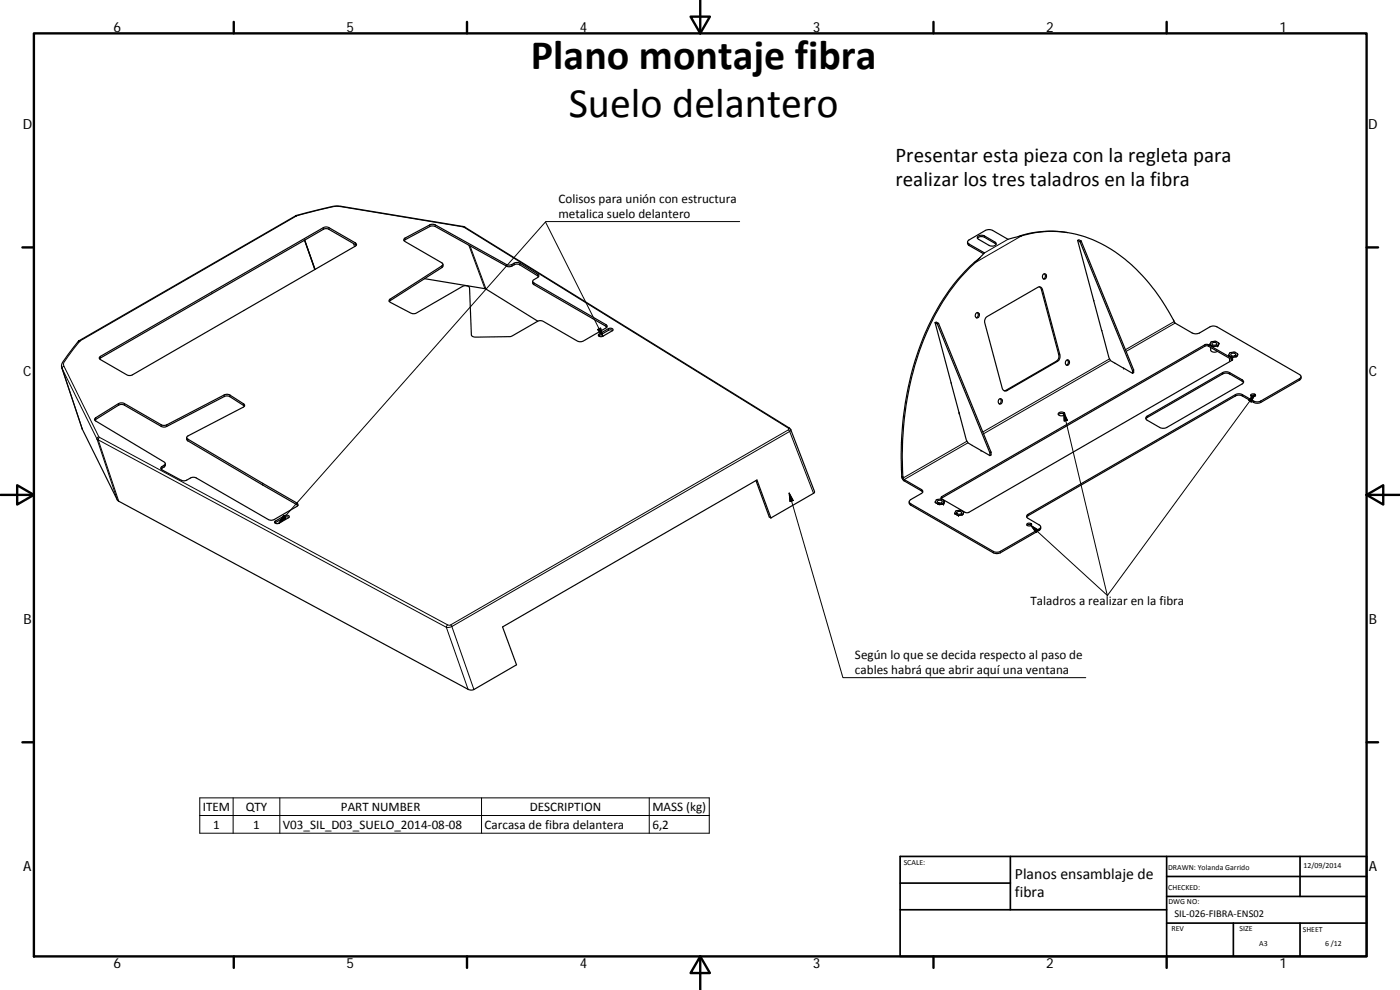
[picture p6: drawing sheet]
<svg xmlns="http://www.w3.org/2000/svg" width="420mm" height="297mm" viewBox="0 0 420 297" stroke-linecap="round" stroke-linejoin="round" font-family="sans-serif">
<g fill="none" stroke="#000" stroke-width=".36">
<path d="M88.7 64.7l.3 .1M88.7 64.7l8.3-2.1 4.4-.8 37.8 6.2 97.7 60.4 .4 .5 7.1 18.8-13 7.7M88.7 64.7l-65 37.6M91.4 72.1l3.1 8.8zM106.9 73.6l-8.4-4.9h-1.3l-67.3 39M121.3 72.2l7.9-4.3 1-.1 21.8 12a2.01 2.01 0 0 0 2.3-.4l.6-.2 .9 .2 5.8 3.6M121.3 71.7l7.9-4.3h1.2l21.6 12a2.11 2.11 0 0 0 2.3-.4l.6-.2 1.1 .2 5.6 3.4 .1 .6-1.7 1.1-.1 .2 .1 .5 21.9 12.6 .3 .4-.1 .3-7.5 4.4-1.3-.1-10.3-6-.7-.2-1 .2-8 4.6-11.1 .1-.7-.6-.6-14.1a1.47 1.47 0 0 0-2.1-.5l-14.2 8.2-1.3-.1-6.3-3.4-.3-.4 .4-.4 15.5-10 .3-.4-.2-.5-11.2-6.4-.3-.4zM132.9 79.3v.6l-.3 .4-15.8 10.2M290.4 72.6v.6l.4 .4 4.4 2.5M292.4 78.7l.3 .1M292.4 78.7a65.9 65.9 0 0 0-18.5 31.8 99.7 99.7 0 0 0-3.3 32.5M292.7 78.8a66.3 66.3 0 0 0-18.4 31.8 96.5 96.5 0 0 0-3.2 33l5.4 3.3a.65 .65 0 0 1 .4 .6 .65 .65 0 0 1-.4 .6l-3.2 1.8a.66 .66 0 0 0-.4 .6 .66 .66 0 0 0 .4 .7l24.8 14.2a2.33 2.33 0 0 0 2.1 0l11.7-6.7a.63 .63 0 0 0 .4-.6 .63 .63 0 0 0-.4-.6l-3.4-2a.63 .63 0 0 1-.4-.6 .63 .63 0 0 1 .4-.6l62.3-35.9a2.29 2.29 0 0 1 2.1 0l3.3 1.9a2.38 2.38 0 0 0 2.2 0l11.6-6.7a.64 .64 0 0 0 .5-.6 .64 .64 0 0 0-.5-.6l-24.8-14.3a2.29 2.29 0 0 0-2.1 0l-3.2 1.8a2.38 2.38 0 0 1-2.1 0l-5.1-3-.5-.8"/>
<path d="M293.3 71.5a1.69 1.69 0 0 1 2.1-.3l3.5 2.1M293.4 71a1.79 1.79 0 0 1 2-.2l3.2 1.8a.67 .67 0 0 1 .3 .9 .67 .67 0 0 1-.9 .3l-1.1-.2-3.2-1.8-.3-.3zM294.2 77.2l-1.8 1.5M306.2 70.7l.3 .1M306.2 70.7l-.7 .3M306.5 70.8l-4 1-4.6-2.7a2.38 2.38 0 0 0-2.1 0l-5 2.9a.64 .64 0 0 0-.4 .6 .64 .64 0 0 0 .4 .6l4.7 2.7-2.8 2.9M306.5 70.8a33.1 33.1 0 0 1 31.1 7 59 59 0 0 1 14.6 18.3M320.4 69.8a30.5 30.5 0 0 0-14.2 .9M323.4 72.1l4.8 18.2M323.4 72.1l.4-.2 .7 .4M323.4 72.1l.7 .4M324.1 72.5l15.8 38.7"/>
<path d="M324.5 72.3l15.7 38.7M324.5 72.3l-.4 .2M127.4 83.6l18.3 3.1 15.7 9.7M159.9 84.4v.6l.3 .4 21.9 12.7M183.9 99.2l-.7-.2-.6 .1-2.9 1.7M280.6 96.8l4.9 18.2M280.6 96.8l.7 .4M280.6 96.8l.4-.2 .7 .4M281.3 97.2l15.8 38.7M281.7 97l15.7 38.7M281.7 97l-.4 .2M293 94a.73 .73 0 0 1 1 .3 .73 .73 0 0 1-.5 1 .74 .74 0 0 1-.9-.4 .74 .74 0 0 1 .4-.9z"/>
<path d="M293.3 93.8a.97 .97 0 0 1-.3 1.6M295.9 95.3l15.6-9.1a.93 .93 0 0 1 1.4 .7l5.2 19.5a1.75 1.75 0 0 1-.7 2l-15.2 8.8a.97 .97 0 0 1-1.4-.8l-5.2-19.5-.1-.8zM311.9 86l.6 .7 5.2 19.7a1.75 1.75 0 0 1-.6 2l-15.7 8.9M313.1 82.3a.75 .75 0 0 1 1 .6 .75 .75 0 0 1-.8 .9 .86 .86 0 0 1-.2-1.5zM313.4 82.1a.93 .93 0 0 1-.3 1.6M328.2 90.1l2.4 9.1M330.6 99.1l2.2 8.2 .5 .9 1.3 .8M330.6 99.2h.1M352.2 96.1h.1M23.7 102.3l-4.7 6.1-.4 .7-.1 .9 6.2 18.8 10.8 21.5 105.2 56.6 .9 .2 .6-.2 12.8-7.4-4.2-11.4 76.4-44.1 4.2 11.4M23.7 102.3h.3M30 107l67.2-38.8h1.3l8.1 4.7 .4 .4-.4 .6-67.1 38.7-.7 .1-.8-.2-7.9-4.6-.3-.4z"/>
<path d="M179.7 100.3l2.9-1.7a.75 .75 0 0 1 .8-.2 .75 .75 0 0 1 .5 .8l-3 1.7a.72 .72 0 0 1-.8 .2 .72 .72 0 0 1-.4-.8zM285.4 114.9l2.5 9M299.8 119.8a.72 .72 0 0 1 1 .7 .72 .72 0 0 1-1 .6l-.2-.8zM300.2 119.6a.93 .93 0 0 1-.3 1.6M320 108.1a.75 .75 0 0 1 1 .4 .75 .75 0 0 1-.5 1 .76 .76 0 0 1-.8-.4 .76 .76 0 0 1 .3-1zM320.3 108a.9 .9 0 0 1-.2 1.5M334.6 108.9l5.3 3.1M339.9 111.2v.8M340.2 111l-.3 .2M340.2 111v.8l-.3 .2M363.1 103.3l.5-.8a1.82 1.82 0 0 1 2.1 .4l-.2 .8M363.1 103.3l.1 .1"/>
<path d="M363.2 103.4l.7 .5M363.3 104.2v.8a1.37 1.37 0 0 0 2 .4M363.8 103a.69 .69 0 0 1 .8-.3 .69 .69 0 0 1 .5 .7 .75 .75 0 0 1-.8 .2 .75 .75 0 0 1-.5-.6zM363.9 103.9h.4M363.9 103.9h.1M363.9 103.9h.3M364.1 103.9h.1M364.3 103.9h-.1M365.3 103.8l-1 .1M365.5 103.7l-.2 .1M368.8 106.5l.1 .2M368.8 106.5v.2"/>
<path d="M368.8 106.7h.1M368.9 106.7l.7 .4M369 107.5l.1 1M369.4 106.2a.74 .74 0 0 1 .8-.3 .74 .74 0 0 1 .6 .7l-.2 .1a.73 .73 0 0 1-.7 .2 .73 .73 0 0 1-.5-.7zM369.6 107.1l.3 .1M369.6 107.1v.1M369.6 107.2h.3M369.7 107.2h.1M369.9 108l-7.4-4.2h-.8l-79.2 45.7M371 107l-1.1 .2M371 107h.1M371.2 106.9l-.2 .1"/>
<path d="M371.2 106.9h.1M371.4 106.3v-.2a1.98 1.98 0 0 0-2.3-.3l-.3 .7M371.4 106.3l-.2 .6M373.2 114.8l-.4-.4-3.8-2.2a2.29 2.29 0 0 0-2.1 0l-23 13.5M375.4 118.8l.4-.2 .9 .2M375.4 118.4l.1-.1a.68 .68 0 0 1 .8-.2 .68 .68 0 0 1 .4 .8 .74 .74 0 0 1-.8 .2 .74 .74 0 0 1-.5-.7zM390.5 113l-.1 .6-.4 .4-11.6 6.8a2.38 2.38 0 0 1-2.2 0l-3.3-2a2.29 2.29 0 0 0-2.1 0l-62.7 36.3M28.6 125.5l7-4.4 1.1-.2 11.7 6.5 1.2 .2 17.9-9.2h1.3l4.6 3.1v.3l-.4 .4-16.6 8.6a.51 .51 0 0 0-.4 .5 .51 .51 0 0 0 .4 .5l32.7 19.1 .3 .3v.5l-7.1 4.2-.8 .2-.7-.1-22.1-12.7-1.1-.1-1.8 1-1 .1-6.2-3.3a.53 .53 0 0 1-.4-.5 .53 .53 0 0 1 .4-.5l.9-.7v-.4l-.2-.3-20.6-12.3-.3-.4zM49.6 139.1l-.1 .8-1.2 .8M56 131.3l.2 .9 33.2 19.5M73.3 121.9l-4.3-2.9-1.2-.2-17.8 9.2-.9 .1-12-6.6-.9-.2-.6 .3-7.1 4.5M287.8 123.8l2.2 8.3 .5 .8 1.3 .8"/>
<path d="M291.8 133.6l5.3 3.1M297.1 135.9v.8M297.4 135.7l-.3 .2M297.4 135.7v.8l-.3 .2M317.6 124.4a1.35 1.35 0 0 1 1.9 0M317.7 124a1.12 1.12 0 0 1 1.9 .3 1.16 1.16 0 0 1-2-.2zM344.1 125l22.8-13.2a2.29 2.29 0 0 1 2.1 0l3.8 2.2a.66 .66 0 0 1 .4 .6 .66 .66 0 0 1-.4 .6l-22.6 13a2.38 2.38 0 0 1-2.2 0l-3.9-2.2-.2-.5zM82.5 156.4l3-1.7a.74 .74 0 0 1 .8-.2 .74 .74 0 0 1 .4 .8l-3 1.7a.83 .83 0 0 1-1.3-.5zM86.7 155.3l-1.1-.2-3.1 1.8M226.9 144.2l4 10.9 .5 .3M270.6 143h.4M270.6 143l.6 1.2 5.7 3.5"/>
<path d="M270.6 143h.1M272.9 150.5v.6l.4 .5 24.8 14.3a2.33 2.33 0 0 0 2.1 0l11.7-6.8 .3-.3 .1-.7M280.7 150.6l.1 .2M280.7 150.6h.1M280.8 150.8h.1M280.8 150.8l.7 .5M281.3 150.4a.88 .88 0 0 1 1.5 .2 .81 .81 0 0 1-.8 .4 .81 .81 0 0 1-.7-.6zM281.5 151.2v.1M281.5 151.3h.3M281.5 151.2l.3 .1M281.8 151.3h.1M281.8 151.3v.1"/>
<path d="M282.6 149l79-45.6h1.1l7.2 4.3v.4l-79.3 45.7h-.8l-7.2-4.2-.2-.2zM282.9 151.2h.1M282.9 151.1l-1.1 .2M282.9 151.2l-1.1 .2M283 151.1l-.1 .1M283 151.1v.1M283.1 151l-.2 .1M283.4 150.4h.1M283.4 150.4l-.1-.2a1.92 1.92 0 0 0-2.2-.2l-.4 .6M283.4 150.4l-.3 .6M283.4 150.4l-.2 .8-1.5 .1M286.5 154l.1 .1"/>
<path d="M286.6 154.1l.8 .5M287.1 153.7a.77 .77 0 0 1 .9-.3 .77 .77 0 0 1 .6 .7 .83 .83 0 0 1-1.5-.4zM287.4 154.6h.3M287.4 154.6h.1M287.5 154.6h.1M288.7 154.5l-1 .1M288.7 154.5h.1M288.9 154.3v.1M288.9 154.3l-.2 .2M288.9 154.4l-.2 .1M289.2 153.8l-.1-.2a1.85 1.85 0 0 0-2.2-.3l-.4 .7M289.2 153.8l-.3 .6"/>
<path d="M289.2 153.8l-.3 .5M308.2 157.2l.1-.1a.77 .77 0 0 1 1.3 .4l-.1 .1a.75 .75 0 0 1-.8 .2 .75 .75 0 0 1-.5-.6zM308.2 157.6a1.07 1.07 0 0 1 1.4 0"/>
</g>
<g fill="none" stroke="#000" stroke-width=".3">
<path d="M88.7 64.7l.3 .1-65 37.5-2.2 2.8a12.9 12.9 0 0 0-2.7 4l.1 .8 10.5 21.3 105 56.4h.4l101.5-58.6 .4 .5 7.1 18.5M88.9 64.7l.1 .1-.1-.1M91.4 72l3.2 8.8M97 68.3v.5M98.7 68.3v.5M102.2 62l-2.6 .1-10.6 2.7M102.3 61.9l36.5 6.2M106.1 73l.3 1M106.6 72.9v.5M121.5 71.4v.5M129 67.5v.5M130.6 67.5v.5"/>
<path d="M132.6 79.8v.5M138.9 67.9l.3 .2M139.5 68.1h-.3l97.4 60.4M140.7 73.6l4.8 13M141.1 73.8l4.8 12.9M152 79.4v.4M153.6 79.4v.4M154.3 79v.4M156 79v.5M163.7 66.6l17.2 34.3M222 66.5h-58.2l-80.1 90.5M290.8 73.2v.4"/>
<path d="M295.4 70.8v.4M298.6 72.6v.4M302.5 71.8l-7 4.1M306.5 70.8l-13.8 8M117.1 89.8v.4M160.2 84.9v.5M161.4 82.3v.5M179.4 98.9l.8-.5 .7 2.5zM181.9 97.4v.5M182.6 98.6v.5M312.5 86.9h.4M352.4 96.5l-14.6 8.4"/>
<path d="M352.7 96.9l-14.7 8.5M18.6 110.4l10.5 21.3M19.2 109.9l-.5 .3v.4l6 18.2M23.5 102.4l.5-.1zM23.7 102.3h.3M30.1 106.9v.5M67.3 118.5v.5M69 118.5v.5M179.8 100.2v.5M301.8 117.1l.4 .1M317.1 108.4h.3M317.7 106.4h.4"/>
<path d="M333 107.7l-38 21.9M333.3 108.1l-38.1 22.1M337.2 110.5h.1M361.6 103.4v.5M362.7 103.4v.5M366.9 111.8v.4M369 111.8v.4M369.7 107.5v.4M370.8 118.4v.4M372.8 114v.4M372.9 118.4v.4M376.6 118.3l-44.2 60.3"/>
<path d="M390 113.6v.4M28.7 125.3v.6M29.1 131.7l.4 .3M29.1 131.7l6.1 18.3M29.5 132l104.5 56.2M29.5 132l6.1 18.4M29.7 131.1l-.5 .2-.1 .4M29.9 131.2l-.4 .8M35.6 121.1v.5M37.3 121.1v.5M48.4 127.4v.5M48.6 140v.5"/>
<path d="M49.3 139.6v.5M50 127.5v.5M56.4 131.8v.5M73.1 121.2v.5M236.9 128.4l-.3 .1 .2 .2-.2 .3M237.3 128.9l-.3 .6-101.4 58.5M290.2 132.4l-19.2 11h-.3M290.5 132.9l-19.1 11v.4M294.4 135.2h.1M319.3 123.8l13 54.9M319.3 123.8l1 2.3-.9 .2zM344.3 124.9v.4"/>
<path d="M374.7 120l1.9-1.7-1.1 2.3zM376.2 120.3v.5M378.4 120.3v.5M78.8 145v.5M82.6 156.3v.5M85.1 154.8l.7 .6-2.1 1.6zM85.5 154.7v.5M89.1 150.9v.5M236.8 147.9l16.2 55.4h72.8M236.8 147.9l1.3 2.3-1 .3zM273.3 151.2v.4M276.5 146.9v.4"/>
<path d="M282.6 149v.5M283.3 150.5l.1 .1M283.4 150.6h.1M283.4 150.6l-.3 .6M308.5 154.3v.4M309.4 157.7l23 21M309.4 157.7l2.2 1.3-.7 .8zM311.9 158.7v.4M298.1 165.4v.5M300.2 165.4v.5M134 188.2l6.5 18.6M134.4 187.5l-.4 .7"/>
<path d="M135.2 187.5l.4 .5M135.6 188l-1.6 .2M135.6 188l6.6 18.9M60 239.4h152.9v10.6h-152.9zM70 239.4v10.6M84 239.4v10.6M144.5 239.4v10.6M194.8 239.4v10.6M60 244.7h152.9"/>
</g>
<g fill="#000">
<circle cx="23.5" cy="102.4" r=".18"/>
<circle cx="23.7" cy="102.3" r=".18"/>
<circle cx="363.2" cy="103.4" r=".18"/>
<circle cx="365.4" cy="103.8" r=".18"/>
<circle cx="365.5" cy="103.7" r=".18"/>
<circle cx="365.8" cy="103" r=".18"/>
<circle cx="368.9" cy="106.7" r=".18"/>
<circle cx="369.7" cy="107.2" r=".18"/>
<circle cx="369.9" cy="107.2" r=".18"/>
<circle cx="371.4" cy="106.3" r=".18"/>
<circle cx="287.9" cy="123.9" r=".18"/>
<circle cx="283.1" cy="151" r=".18"/>
<circle cx="283.2" cy="151.2" r=".18"/>
<circle cx="283.3" cy="150.8" r=".18"/>
<circle cx="287.7" cy="154.6" r=".18"/>
</g>
<g fill="none" stroke="#000" stroke-width=".71">
<path d="M10.2 10h399.9v277h-399.9zM70.2 6.6v3.4M140.2 6.6v3.4M207.3 5h5.8l-2.9 5zM210.2 0v10M280.2 6.6v3.4M350.1 6.6v3.4M6.7 74.2h3.5M410.1 74.2h3.5M.2 148.5h10M5.2 145.6l5 2.9-5 2.9zM410.1 148.5l5-2.9v5.8z"/>
<path d="M410.1 148.5h10M6.7 222.7h3.5M410.1 222.7h3.5M70.2 287v3.4M140.2 287v3.4M210.2 287l2.9 5h-5.8zM210.2 287v10M280.2 287v3.4M350.1 287v3.4"/>
</g>
<path d="M270.1 257h140v30h-140zM303.2 257v16M350.1 257v30M390.2 257v12M270.1 265h33.1M270.1 273h80M350.1 277h60M350.1 269h60M350.1 263h60M370.2 277v10M390.2 277v10" fill="none" stroke="#000" stroke-width=".51"/>
<path d="M179.4 98.9l.8-.5 .7 2.5zM319.3 123.8l1 2.3-.9 .2zM374.7 120l1.9-1.7-1.1 2.3zM85.1 154.8l.7 .6-2.1 1.6zM236.8 147.9l1.3 2.3-1 .3zM309.4 157.7l2.2 1.3-.7 .8z" fill="#000" stroke="#000" stroke-width=".3"/>
<g font-size="12.6">
<text x="159.4" y="20.7">Plano montaje fibra</text>
<text x="170.7" y="35.1">Suelo delantero</text>
</g>
<g font-size="6.3">
<text x="268.7" y="48.5">Presentar esta pieza con la regleta para</text>
<text x="268.7" y="55.7">realizar los tres taladros en la fibra</text>
</g>
<g font-size="4.7">
<text x="304.6" y="263.9">Planos ensamblaje de</text>
<text x="304.6" y="269.3">fibra</text>
</g>
<g font-size="4.2">
<text x="34" y="9.6">6</text>
<text x="104" y="9.6">5</text>
<text x="174" y="9.6">4</text>
<text x="244" y="9.6">3</text>
<text x="314" y="9.6">2</text>
<text x="384" y="9.6">1</text>
<text x="6.8" y="38.7">D</text>
<text x="410.6" y="38.7">D</text>
<text x="7" y="112.9">C</text>
<text x="410.8" y="112.9">C</text>
<text x="7" y="187.1">B</text>
<text x="410.8" y="187.1">B</text>
<text x="7" y="261.3">A</text>
<text x="410.8" y="261.3">A</text>
<text x="34" y="290.4">6</text>
<text x="104" y="290.4">5</text>
<text x="174" y="290.4">4</text>
<text x="244" y="290.4">3</text>
<text x="314" y="290.4">2</text>
<text x="384" y="290.4">1</text>
</g>
<g font-size="3.9">
<text x="167.6" y="65.4">metalica suelo delantero</text>
<text x="167.6" y="61">Colisos para unión con estructura</text>
<text x="309.3" y="181.4">Taladros a realizar en la fibra</text>
<text x="256.6" y="197.7">Según lo que se decida respecto al paso de</text>
<text x="256.6" y="202.2">cables habrá que abrir aquí una ventana</text>
<text x="60.9" y="243.3">ITEM</text>
<text x="73.8" y="243.3">QTY</text>
<text x="102.3" y="243.3">PART NUMBER</text>
<text x="159" y="243.3">DESCRIPTION</text>
<text x="195.8" y="243.4">MASS (kg)</text>
<text x="64" y="248.6">1</text>
<text x="76" y="248.6">1</text>
<text x="84.9" y="248.6">V03_SIL_D03_SUELO_2014‐08‐08</text>
<text x="145.4" y="248.7">Carcasa de fibra delantera</text>
<text x="195.8" y="248.6">6,2</text>
</g>
<text font-size="3.1" x="352.5" y="275.2">SIL‐026‐FIBRA‐ENS02</text>
<g font-size="2.4">
<text x="271.2" y="259.7">SCALE:</text>
<text x="350.6" y="260.9">DRAWN: Yolanda Garrido</text>
<text x="391.2" y="260.6">12/09/2014</text>
<text x="350.6" y="267">CHECKED:</text>
<text x="350.6" y="271.4">DWG NO:</text>
<text x="351.6" y="279.3">REV</text>
<text x="372" y="279.4">SIZE</text>
<text x="391" y="279.5">SHEET</text>
<text x="377.9" y="283.8">A3</text>
<text x="397.7" y="283.8">6 /12</text>
</g>
</svg>
